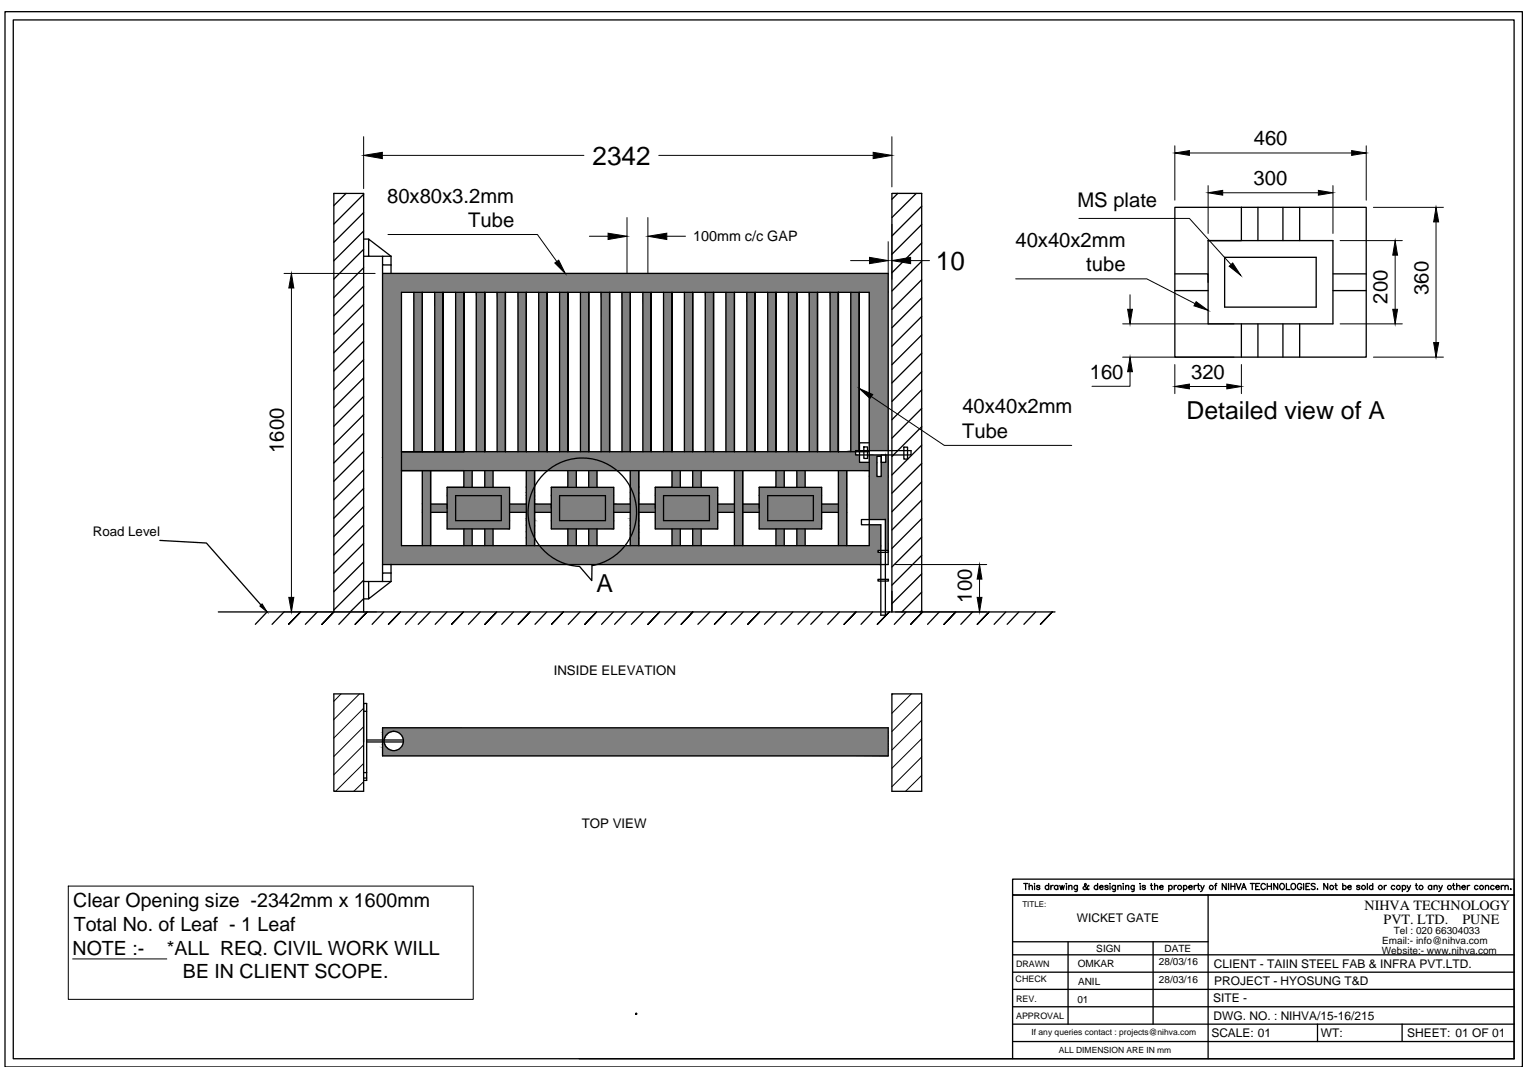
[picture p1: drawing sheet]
<svg xmlns="http://www.w3.org/2000/svg" width="297mm" height="210mm" viewBox="0 0 297 210" stroke-linecap="round" stroke-linejoin="round" font-family="sans-serif">
<!-- layer: 0 -->
<g fill="none" stroke="#000" stroke-width=".25">
<path d="M1 2.3h295.3v205.5h-295.3zM2.6 3.9h292.1v202.2h-292.1zM67.4 37.7l-2.4 2.3M70.8 37.8l-5.8 5.8M174.8 37.7l-1.2 1.1M178.4 37.7l-4.8 4.7M70.8 41.4l-5.8 5.8M70.8 45l-5.8 5.8M70.8 48.5l-5.8 5.8M70.8 52.1l-5.8 5.8M70.8 55.7l-5.8 5.8M70.8 59.3l-5.8 5.8"/>
<path d="M70.8 46.6h1M70.8 49.9h1M74.5 49.9h-2.7v-3.3l4.3 3.3M74.5 53.2h98.4v56.7h-98.4M74.5 51.6v60M76.1 49.9h-1.6v1.7h1.6M76.1 49.9v3.3M78.1 56.9h91.1v49.3h-91.1zM80.6 56.9v31.1M82.2 56.9v31.1M84.6 56.9v31.1M86.2 56.9v31.1v-31.1"/>
<path d="M88.7 56.9v31.1M90.3 56.9v31.1v-31.1M92.7 56.9v31.1M94.4 56.9v31.1v-31.1M96.8 56.9v31.1M98.4 56.9v31.1v-31.1M100.8 56.9v31.1M102.4 56.9v31.1M104.9 56.9v31.1M106.5 56.9v31.1v-31.1M108.9 56.9v31.1M110.5 56.9v31.1v-31.1"/>
<path d="M113 56.9v31.1M114.6 56.9v31.1v-31.1M117 56.9v31.1M118.7 56.9v31.1v-31.1M121.1 56.9v31.1M122.7 56.9v31.1M125.1 56.9v31.1M126.7 56.9v31.1v-31.1M129.2 56.9v31.1M130.8 56.9v31.1v-31.1M133.2 56.9v31.1M134.8 56.9v31.1v-31.1"/>
<path d="M137.3 56.9v31.1M138.9 56.9v31.1v-31.1M141.3 56.9v31.1M143 56.9v31.1M145.4 56.9v31.1M147 56.9v31.1v-31.1M149.4 56.9v31.1M151 56.9v31.1v-31.1M153.5 56.9v31.1M155.1 56.9v31.1v-31.1M157.5 56.9v31.1M159.1 56.9v31.1v-31.1"/>
<path d="M161.6 56.9v31.1M163.2 56.9v31.1v-31.1M163.2 56.9v31.1M165.6 56.9v31.1M167.3 56.9v31.1v-31.1M179.4 40.2l-5.8 5.8M179.4 43.7l-5.8 5.8M179.4 47.3l-5.8 5.8M179.4 50.9l-5.8 5.8M179.4 54.5l-5.8 5.8M179.4 58l-5.8 5.8M228.7 53.3h6.5v1.7"/>
<path d="M228.7 40.4h37.2v29.1h-37.2zM228.7 56.6h6.5M235.2 46.8h24.3v16.3h-24.3zM238.4 50.1h17.8v9.7h-17.8zM241.6 40.4v6.4h-6.4M244.9 40.4v6.4M249.7 40.4v6.4M253 40.4v6.4M259.5 56.6h6.4M259.5 53.3h6.4M70.8 62.9l-5.8 5.8M70.8 66.4l-5.8 5.8"/>
<path d="M70.8 70l-5.8 5.8M70.8 73.6l-5.8 5.8M70.8 77.2l-5.8 5.8M179.4 61.6l-5.8 5.8M179.4 65.2l-5.8 5.8M179.4 68.8l-5.8 5.8M179.4 72.4l-5.8 5.8M179.4 75.9l-5.8 5.8M179.4 79.5l-5.8 5.8M241.6 63.1v6.4M244.9 63.1v6.4M249.7 63.1v6.4"/>
<path d="M253 63.1v6.4M70.8 80.8l-5.8 5.8M70.8 84.4l-5.8 5.8M70.8 87.9l-5.8 5.8M70.8 91.5l-5.8 5.8M70.8 95.1l-5.8 5.8M70.8 98.7l-5.8 5.8M78.1 91.6h91.1M82.2 91.6v14.6M83.8 98.2h3.2v.8M83.8 91.6v14.6M83.8 99.8h3.2"/>
<path d="M87 94.9h12.2v8.1h-12.2zM88.7 96.5h8.9v4.9h-8.9zM90.3 91.6v3.3h-3.3M90.3 88h-12.2h91.1M91.9 91.6v3.3M94.4 91.6v3.3M96 91.6v3.3M99.2 99.8h3.2M99.2 98.2h3.2M102.4 91.6v14.6M104.1 98.2h3.2v.8M104.1 91.6v14.6"/>
<path d="M104.1 99.8h3.2M107.3 94.9h12.2v8.1h-12.2zM108.9 96.5h9v4.9h-9zM110.5 91.6v3.3h-3.2M112.2 91.6v3.3M114.6 91.6v3.3M116.2 91.6v3.3M119.5 99.8h3.2M119.5 98.2h3.2M122.7 91.6v14.6M124.3 98.2h3.3v.8M124.3 91.6v14.6"/>
<path d="M124.3 99.8h3.3M127.6 94.9h12.1v8.1h-12.1zM129.2 96.5h8.9v4.9h-8.9zM130.8 91.6v3.3h-3.2M132.4 91.6v3.3M134.8 91.6v3.3M136.5 91.6v3.3M139.7 99.8h3.3M139.7 98.2h3.3M143 91.6v14.6M144.6 98.2h3.2v.8M144.6 91.6v14.6"/>
<path d="M144.6 99.8h3.2M147.8 94.9h12.1v8.1h-12.1zM149.4 96.5h8.9v4.9h-8.9zM151 91.6v3.3h-3.2M152.7 91.6v3.3M155.1 91.6v3.3M156.7 91.6v3.3M159.9 99.8h3.3M159.9 98.2h3.3M163.2 91.6v14.6M164.8 91.6v14.6M166.5 87.7h10.8v.9h-10.8z"/>
<path d="M168.1 87h.8v2.3h-.8zM169.2 86.2h-1.9v3.8h1.9M171.5 88.6v4.2h-.8v-4h.8v1.2h.9v-1.4h-.8M175.9 87.1h.8v2.3h-.8zM179.4 83.1l-5.8 5.8M179.4 86.7l-5.8 5.8M179.4 90.2l-5.8 5.8M179.4 93.8l-5.8 5.8M179.4 97.4l-5.8 5.8M31.1 105.2l9.1 .5 10.6 12.1M42.5 119.2h162.9M52 119.2l-2.3 2.4"/>
<path d="M55.3 119.2l-2.3 2.4M61.8 119.2l-2.4 2.4M65 119.2v-81.5h5.8v81.5M68.2 119.2l-2.2 2.4M70.8 102.3l-5.8 5.8M70.8 105.8l-5.8 5.8M70.8 109.4l-5.8 5.8M70.8 113l-5.8 5.8M70.8 116.6l-2.6 2.6M70.8 116.6h1M70.8 113.2h1M74.5 113.2h-2.7v3.4l4.3-3.4"/>
<path d="M74.7 119.2l-2.3 2.4M76.1 111.6h-1.6v1.6h1.6M76.1 109.9v3.3M81.2 119.2l-2.3 2.4M83.7 119.2l-2.3 2.4M87 119.2l-2.3 2.4M90.3 103v3.2M91.9 103v3.2M93.5 119.2l-2.3 2.4M94.4 103v3.2M96 103v3.2M99.9 119.2l-2.2 2.4"/>
<path d="M106.4 119.2l-2.3 2.4M110.5 103v3.2M112.2 103v3.2M112.9 119.2l-2.3 2.4M114.6 103v3.2M115.2 110.1a10.6 10.6 0 0 0 6.7-16.5 10.6 10.6 0 0 0-17.8 1.1 10.6 10.6 0 0 0 8.7 15.6M115.2 110.2v2.9l-2.4-2.8M116.2 103v3.2M119.4 119.2l-2.3 2.4M121.9 119.2l-2.3 2.4M125.2 119.2l-2.3 2.4M130.8 103v3.2"/>
<path d="M131.7 119.2l-2.3 2.4M132.4 103v3.2M134.8 103v3.2M136.5 103v3.2M138.2 119.2l-2.4 2.4M144.7 119.2l-2.4 2.4M151 103v3.2M151.1 119.2l-2.3 2.4M152.7 103v3.2M154.3 119.2l-2.3 2.4M155.1 103v3.2M156.7 103v3.2"/>
<path d="M157.6 119.2l-2.3 2.4M160.1 119.2l-2.3 2.4M163.4 119.2l-2.3 2.4M169.9 119.2l-2.3 2.4M172.3 101.1v18.7h-.8v-17.6h-3.8v-1h4.6M172.9 107.2h-2v.4h2v-.4M172.9 112.8h-2v.3h2v-.3M173.6 115.1v4.1v-81.5h5.8v81.5M176.4 119.2l-2.3 2.4M179.4 101l-5.8 5.8M179.4 104.6l-5.8 5.8M179.4 108.1l-5.8 5.8"/>
<path d="M179.4 111.7l-5.8 5.8M179.4 115.3l-3.8 3.9M179.4 118.9l-.2 .3M182.8 119.2l-2.2 2.4M189.3 119.2l-2.3 2.4M195.8 119.2l-2.3 2.4M198.3 119.2l-2.3 2.4M201.6 119.2l-2.3 2.4M56.2 121.6l2.3-2.4-2.3 2.4M62.7 121.6l2.3-2.4-2.3 2.4M65 135.1h5.8v19h-5.8zM69.1 121.6l2.4-2.4-2.4 2.4"/>
<path d="M70.8 138.5h.6M75.6 121.6l2.3-2.4-2.3 2.4M87.9 121.6l2.3-2.4-2.3 2.4M94.4 121.6l2.3-2.4-2.3 2.4M100.9 121.6l2.3-2.4-2.3 2.4M107.4 121.6l2.2-2.4-2.2 2.4M113.8 121.6l2.3-2.4-2.3 2.4M126.1 121.6l2.3-2.4-2.3 2.4M132.6 121.6l2.3-2.4-2.3 2.4M139.1 121.6l2.3-2.4-2.3 2.4M145.5 121.6l2.4-2.4-2.4 2.4M164.3 121.6l2.3-2.4-2.3 2.4"/>
<path d="M170.8 121.6l2.3-2.4-2.3 2.4M173.6 135.1h5.8v19h-5.8zM177.2 121.6l2.4-2.4-2.3 2.4M183.7 121.6l2.4-2.4-2.3 2.4M190.2 121.6l2.3-2.4-2.3 2.4M202.5 121.6l2.3-2.4-2.3 2.4M70.8 144.5v-7.5h.6v15h-.6M70.8 151.5h.6M70.8 150.4h.6M71.4 144.1h7.1M71.4 144.5h7.1M74.5 141.7h98.4v5.5h-98.4z"/>
<path d="M199.3 172h.7M199.6 172v1.2M200.3 172.6l.3-.2 .3 .1 .1 .7M200.3 172v1.2M201.3 172.1h.1M201.4 172.5v.7M202.4 172.6l-.2-.2-.4 .1v.2l.4 .1 .2 .2-.2 .2-.4-.2M204.1 172.6a.38 .38 0 0 0-.5-.1 .38 .38 0 0 0 0 .6 .38 .38 0 0 0 .5-.1M204.1 172v1.2M204.6 172.4v.8M205 172.4l-.3 .1-.1 .2M205.9 172.6a.38 .38 0 0 0-.5-.1 .38 .38 0 0 0 0 .6 .38 .38 0 0 0 .5-.1"/>
<path d="M205.9 172.4v.8M206.3 172.4l.2 .8 .3-.8 .2 .8 .2-.8M207.5 172.1h.1zM207.6 172.5v.7M208 172.6l.3-.2 .3 .1 .1 .7M208 172.4v.8M209.7 172.4v1.1l-.5 .1M209.7 172.6a.38 .38 0 0 0-.5-.1 .38 .38 0 0 0 0 .6 .38 .38 0 0 0 .5-.1M212 172.5h-.2a.63 .63 0 0 1-.9 .6v-.4l.6-.4-.2-.3-.2 .2 .1 .3 .3 .5 .3 .2 .2-.1M213.7 172.6a.38 .38 0 0 0-.6-.1 .38 .38 0 0 0 0 .6 .38 .38 0 0 0 .6-.1M213.7 172v1.2M214 172.7h.7a.34 .34 0 0 0-.3-.3 .34 .34 0 0 0-.4 .3l.3 .5 .4-.2"/>
<path d="M215.7 172.6l-.2-.2-.4 .1v.2l.4 .1 .2 .2-.2 .2-.4-.2M216 172.1h.1M216.1 172.5v.7M217.1 172.4v1.1l-.5 .1M217.1 172.6a.38 .38 0 0 0-.5-.1 .38 .38 0 0 0 0 .6 .38 .38 0 0 0 .5-.1M217.6 172.6l.3-.2 .2 .1 .1 .7M217.6 172.4v.8M218.6 172.1h.1M218.7 172.5v.7M219.1 172.6l.3-.2 .3 .1v.7M219.1 172.4v.8M220.8 172.4l-.1 1.1-.4 .1"/>
<path d="M220.8 172.6a.36 .36 0 0 0-.6-.1 .36 .36 0 0 0 0 .6 .36 .36 0 0 0 .6-.1M221.9 172.1h.1zM222 172.5v.7M223 172.6l-.3-.2-.3 .1v.2l.4 .1 .2 .2-.3 .2-.4-.2M223.9 172.4h.4M224.1 172v1l.1 .1 .2 .1M224.7 172.6l.3-.2 .3 .1v.7M224.7 172v1.2M225.7 172.7h.7a.34 .34 0 0 0-.3-.3 .34 .34 0 0 0-.4 .3l.3 .5 .4-.2M227.5 172.6a.38 .38 0 0 1 .6-.1 .38 .38 0 0 1 0 .6 .38 .38 0 0 1-.6-.1M227.5 172.4v1.2M228.6 172.4v.8"/>
<path d="M229 172.4l-.3 .1-.1 .2M230.4 172.6a.38 .38 0 0 1 .5-.1 .38 .38 0 0 1 0 .6 .38 .38 0 0 1-.5-.1M230.4 172.4v1.2M231.4 172.7h.7a.39 .39 0 0 0-.5-.3 .39 .39 0 0 0-.3 .4 .39 .39 0 0 0 .3 .4l.5-.2M232.5 172.4v.8M232.9 172.4l-.3 .1-.1 .2M233.1 172.4h.4M233.3 172v1l.2 .2M233.7 172.4l.4 .8 .3-.8M234.1 173.2l-.4 .4M235.2 174.3v31.8M236.4 172.4h.4"/>
<path d="M236.9 172l-.3 .1v.1v1M238.7 172v1.2l-.8-1.2v1.2M239.1 172v1.2M239.6 172v1.2M239.6 172.6h.8M240.4 172v1.2M240.7 172l.4 1.2 .5-1.2M241.7 173.2l.4-1.2 .5 1.2M241.9 172.8h.5M243.4 172h.8M243.8 172v1.2M244.4 172.6h.5"/>
<path d="M245.2 172h-.8v1.2h.8M246.3 172.3a.44 .44 0 0 0-.5-.3 .44 .44 0 0 0-.4 .5v.2a.43 .43 0 0 0 .4 .5 .43 .43 0 0 0 .5-.3M246.7 172.6h.8M246.7 172v1.2M247.5 172v1.2M248.7 172v1.2l-.8-1.2v1.2M249.2 172.2l.1-.1a.55 .55 0 0 1 .7 .5 .55 .55 0 0 1-.7 .5l-.2-.4zM250.4 172v1.2h.7M251.5 172.1l.1-.1a.56 .56 0 0 1 .6 .7 .56 .56 0 0 1-.7 .4l-.2-.4v-.4zM253.4 172.3a.44 .44 0 0 0-.5-.3 .44 .44 0 0 0-.4 .5v.2a.43 .43 0 0 0 .4 .5 .43 .43 0 0 0 .5-.5h-.3M253.7 172v1.2M254.2 172.6h.5"/>
<path d="M254.9 172h-.7v1.2h.7M256 172.2l-.3-.2-.5 .2 .1 .2 .5 .2 .2 .3v.1l-.3 .2-.5-.2M256.5 173.1h.1M258.4 172v1.2l-.7-1.2v1.2M259.8 172.4h.5M260 172v1l.3 .2M261.4 172.6a.38 .38 0 0 1 .5-.1 .38 .38 0 0 1 0 .6 .38 .38 0 0 1-.5-.1M261.4 172v1.2M262.3 172.7h.7a.34 .34 0 0 0-.3-.3 .34 .34 0 0 0-.4 .3l.3 .5 .4-.2M264.7 172.6l-.2-.2-.4 .1v.2l.4 .1 .2 .2-.2 .2-.4-.2M266.1 172v1.2M267.2 172.6a.38 .38 0 0 0-.6-.1 .38 .38 0 0 0 0 .6 .38 .38 0 0 0 .6-.1"/>
<path d="M267.2 172v1.2M269.5 172.4v.8M269.9 172.4l-.3 .1-.1 .2M271.5 172.6a.38 .38 0 0 0-.6-.1 .38 .38 0 0 0 0 .6 .38 .38 0 0 0 .6-.1M273 172.6a.38 .38 0 0 1 .5-.1 .38 .38 0 0 1 0 .6 .38 .38 0 0 1-.5-.1M273 172.4v1.2M273.9 172.4l.3 .8 .4-.8M274.2 173.2l-.3 .4M275.5 172.4h.4M275.7 172v1l.3 .2M278.7 172.6a.38 .38 0 0 0-.6-.1 .38 .38 0 0 0 0 .6 .38 .38 0 0 0 .6-.1M278.7 172.4v.8"/>
<path d="M279.1 172.6l.3-.2 .3 .1v.7M279.1 172.4v.8M280.1 172.4l.3 .8 .4-.8M280.4 173.2l-.4 .4M282.7 172.4h.5M282.9 172v1l.3 .2M283.5 172.6l.3-.2 .3 .1 .1 .7M283.5 172v1.2M284.6 172.7h.6a.39 .39 0 0 0-.4-.3 .39 .39 0 0 0-.3 .4 .39 .39 0 0 0 .4 .4l.3-.2M285.6 172.4v.8M286.1 172.4l-.3 .1-.2 .2M287.7 172.6a.38 .38 0 0 0-.6-.1 .38 .38 0 0 0 0 .6 .38 .38 0 0 0 .6-.1"/>
<path d="M289.1 172.6l.3-.2 .3 .1 .1 .7M289.1 172.4v.8M290.8 172.6a.38 .38 0 0 0-.5-.1 .38 .38 0 0 0 0 .6 .38 .38 0 0 0 .5-.1M291.2 172.7h.6a.39 .39 0 0 0-.4-.3 .39 .39 0 0 0-.3 .4 .39 .39 0 0 0 .3 .4l.4-.2M292.2 172.4v.8M292.7 172.4l-.3 .1-.2 .2M292.9 172.6l.3-.2 .3 .1 .1 .7M292.9 172.4v.8M294 173.1h.1zM197.1 196h97.6M197.1 192.6h97.6M197.1 189.3h97.6"/>
<path d="M197.1 185.9h97.6M197.1 183.4h38.1M197.1 199.4h97.6M207.9 183.4v16M224.5 183.4v16M256.5 199.4v3.4M272.9 199.4v3.4M112.7 206.1h182M197.1 206.1v-31.8h97.6h-97.6v-3.1h97.6v34.9M197.1 202.8h97.6"/>
<circle cx="76.6" cy="144.3" r="1.88"/>
<circle cx="229.6" cy="172.8" r=".39"/>
<circle cx="235.8" cy="172.8" r=".4"/>
<circle cx="259.2" cy="172.8" r=".39"/>
<circle cx="265.4" cy="172.8" r=".4"/>
<circle cx="268.7" cy="172.8" r=".39"/>
<circle cx="272.2" cy="172.8" r=".39"/>
<circle cx="276.6" cy="172.8" r=".39"/>
<circle cx="282.1" cy="172.8" r=".4"/>
<circle cx="288.4" cy="172.8" r=".39"/>
</g>
<g fill="none" stroke="#000" stroke-width=".19">
<path d="M70.8 26.6v10.1M74.4 30.3h39.3M128.2 30.3h41.8M173.6 26.6v9.8M173.6 37.7h5.8M228.7 28.4v10.6M231.5 29.8h31.6M235.2 36.1v9.4M238 37.5h18.6M259.5 36.1v9.4M265.9 28.4v10.6M55.3 53.2h17.7"/>
<path d="M56.7 56.1v60.2M75.5 45.7h29.1l3.8 5.2M114.7 46h3.7M122 42.4v13.3M126.1 42.4v13.3M129.8 46h3.6M165.6 50.7h3.6M172.9 47.1v6.1M173.6 43.7v10.7M177.2 50.7h3.7M197.7 54.3h25.5l9.4 4.8M210 42.5h21.5l8.1 9"/>
<path d="M220 57.4v2.8M260.9 46.8h12.1M267.3 40.4h13.7M271.6 49.7v10.5M279.5 43.2v23.5M169.6 77.2l14.2 9.5h24.8M218.5 63.1h21.7M218.5 69.5h21.7M220 72.4v2.8h-7.4M228.7 71v5.7M231.5 75.3h7.3M241.6 71v5.7"/>
<path d="M260.9 63.1h12.1M267.3 69.5h13.7M55.3 119.2h18M174.3 119.2h17.8M174.3 109.9h17.8M190.7 112.8v3.5M66.4 135.1l-1.4 1.5M70 135.1l-5 5M70.8 137.9l-5.8 5.8M173.8 135.1l-.2 .2M177.4 135.1l-3.8 3.8M179.4 136.6l-5.8 5.8"/>
<path d="M70.8 141.5l-5.8 5.8M70.8 145.1l-5.8 5.8M70.8 148.7l-5.5 5.4M70.8 152.2l-1.9 1.9M179.4 140.2l-5.8 5.8M179.4 143.8l-5.8 5.8M179.4 147.4l-5.8 5.8M179.4 151l-3.1 3.1M13.3 172.5h78.8v22.1h-78.8zM14.1 186.7h18.4"/>
</g>
<g fill="#000" stroke="#000" stroke-width=".19">
<path d="M70.8 30.3l3.6-.6v1.2zM170 29.7l3.6 .6-3.6 .6zM228.7 29.8l2.8-.5v1zM235.2 37.5l2.8-.4v.9zM256.6 37.1l2.9 .4-2.9 .5zM263.1 29.3l2.8 .5-2.8 .5zM56.7 53.2l.5 2.9h-1zM108 51.2l.8-.5 1.2 2.5zM118.4 45.4l3.6 .6-3.6 .6zM126.1 46l3.7-.6v1.2zM169.2 50.1l3.7 .6-3.7 .6zM173.6 50.7l3.6-.6v1.2z"/>
<path d="M232.8 58.7l2.4 1.7-2.8-.9zM239.3 51.8l.6-.6 1.6 2.4zM271.6 46.8l.4 2.9h-.9zM279.5 40.4l.5 2.8h-.9zM167.3 75.6l2.6 1.2-.6 .8zM219.5 60.2h.9l-.4 2.9zM220 69.5l.4 2.9h-.9zM228.7 75.3l2.8-.5v.9zM238.8 74.8l2.8 .5-2.8 .4zM271.1 60.2h.9l-.4 2.9zM279.1 66.7h.9l-.5 2.8zM50.6 118l.4-.4 1 1.6z"/>
<path d="M56.2 116.3h1l-.5 2.9zM190.7 109.9l.4 2.9h-.9zM190.2 116.3h.9l-.4 2.9z"/>
</g>
<g fill="#808080" stroke="#808080" stroke-width=".19">
<path d="M122.7 94.8l.1 .1z"/>
<path d="M112.1 89.3h2.5z"/>
<path d="M74.5 141.7v.7h98.4zM74.5 141.7h98.4v.7z"/>
<path d="M74.5 142.4l1.7 .1zM74.5 142.4h2.3z"/>
<path d="M76.8 142.4l96.1 .1zM76.8 142.4l96.1 .1z"/>
<path d="M74.5 142.5v.2h1.2zM74.5 142.5h1.7l-.5 .2z"/>
<path d="M77.3 142.5l.5 .3h95.1zM77.3 142.5h95.6v.3z"/>
<path d="M74.5 142.7v.4h.8zM74.5 142.7h1.2l-.4 .4z"/>
<path d="M77.8 142.8l.4 .4h94.7zM77.8 142.8h95.1v.4z"/>
<path d="M74.5 143.1v.4h.5zM74.5 143.1h.8l-.3 .4z"/>
<path d="M78.2 143.2l.2 .5h94.5zM78.2 143.2h94.7v.5z"/>
<path d="M74.5 143.5v.6h.3zM74.5 143.5h.5l-.2 .6z"/>
<path d="M78.4 143.7l.1 .6h94.4zM78.4 143.7h94.5v.6z"/>
<path d="M78.5 144.3l-.1 .6h94.5zM78.5 144.3h94.4v.6z"/>
<path d="M74.5 144.5v.5h.5zM74.5 144.5h.3l.2 .5z"/>
<path d="M78.4 144.9l-.2 .5h94.7zM78.4 144.9h94.5v.5z"/>
<path d="M74.5 145v.5h.8zM74.5 145h.5l.3 .5z"/>
<path d="M78.2 145.4l-.4 .4h95.1zM78.2 145.4h94.7v.4z"/>
<path d="M74.5 145.5v.4h1.2zM74.5 145.5h.8l.4 .4z"/>
<path d="M77.3 146h95.6l-95.1-.2zM77.8 145.8h95.1v.2z"/>
<path d="M74.5 145.9v.2h1.7zM74.5 145.9h1.2l.5 .2z"/>
<path d="M76.8 146.2h96.1l-95.6-.2zM77.3 146h95.6v.2z"/>
<path d="M74.5 146.1l2.3 .1zM74.5 146.1l2.3 .1z"/>
<path d="M74.5 146.2v1h98.4zM74.5 146.2h98.4v1z"/>
<path d="M74.5 53.2v3.7h98.4zM74.5 53.2h98.4v3.7z"/>
<path d="M169.2 56.9v30.8h3.7zM169.2 56.9h3.7v30.8z"/>
<path d="M78.1 88v.6h88.4zM78.1 88h88.4v.6z"/>
<path d="M169.2 88.6v.2h2.3zM169.2 88.6h2.3v.2z"/>
<path d="M78.1 88.6v.2h89.2zM78.1 88.6h89.2v.2z"/>
<path d="M74.5 56.9v31.9h3.6zM74.5 56.9h3.6v31.9z"/>
<path d="M78.1 88.8v.4h89.2zM78.1 88.8h89.2v.4z"/>
<path d="M74.5 88.8v.4h3.6zM74.5 88.8h3.6v.4z"/>
<path d="M113.4 89.2l53.9 .1zM113.4 89.2l53.9 .1z"/>
<path d="M78.1 89.2l34 .1zM78.1 89.2h35.3z"/>
<path d="M114.6 89.3l1.2 .2h51.5zM114.6 89.3h52.7v.2z"/>
<path d="M78.1 89.3v.2h32.9zM78.1 89.3h34l-1.1 .2z"/>
<path d="M115.8 89.5l1.2 .3h50.3zM115.8 89.5h51.5v.3z"/>
<path d="M78.1 89.5v.3h31.7zM78.1 89.5h32.9l-1.2 .3z"/>
<path d="M172.4 88.6v1.4h.5zM172.4 88.6h.5v1.4z"/>
<path d="M169.2 88.8v1.2h1.5zM169.2 88.8h1.5v1.2z"/>
<path d="M117 89.8l.5 .2h49.8zM117 89.8h50.3v.2z"/>
<path d="M169.2 90v.3h1.5zM169.2 90h1.5v.3z"/>
<path d="M117.5 90l.6 .3h51.1zM117.5 90h51.7v.3z"/>
<path d="M78.1 89.8v.5h30.5zM78.1 89.8h31.7l-1.2 .5z"/>
<path d="M118.1 90.3l1.1 .6h50zM118.1 90.3h51.1v.6z"/>
<path d="M78.1 90.3v.6h29.5zM78.1 90.3h30.5l-1 .6z"/>
<path d="M119.2 90.9l1 .7h49zM119.2 90.9h50v.7z"/>
<path d="M78.1 90.9v.7h28.5zM78.1 90.9h29.5l-1 .7z"/>
<path d="M74.5 89.2v2.4h3.6zM74.5 89.2h3.6v2.4z"/>
<path d="M171.5 90v2.8h1.4zM171.5 90h1.4v2.8z"/>
<path d="M169.2 90.3v2.5h1.5zM169.2 90.3h1.5v2.5z"/>
<path d="M169.2 92.8v8.4h3.7zM169.2 92.8h3.7v8.4z"/>
<path d="M169.2 102.2v4h2.3zM169.2 102.2h2.3v4z"/>
<path d="M74.5 91.6v14.6h3.6zM74.5 91.6h3.6v14.6z"/>
<path d="M172.3 101.2v6h.6zM172.3 101.2h.6v6z"/>
<path d="M121.8 106.2l-.9 1h50.6zM121.8 106.2h49.7v1z"/>
<path d="M105 106.2l.9 1h15zM105 106.2h16.8l-.9 1z"/>
<path d="M74.5 106.2v1h31.4zM74.5 106.2h30.5l.9 1z"/>
<path d="M120.9 107.2h50zM120.9 107.2h50z"/>
<path d="M105.9 107.2h15zM105.9 107.2h15z"/>
<path d="M74.5 107.2h31.4zM74.5 107.2h31.4z"/>
<path d="M120.5 107.6h50.4l-50-.4zM120.9 107.2h50v.4z"/>
<path d="M119.8 108.1h51.7l-51-.5zM120.5 107.6h51v.5z"/>
<path d="M105.9 107.2l1 .9h12.9zM105.9 107.2h15l-1.1 .9z"/>
<path d="M74.5 107.2v.9h32.4zM74.5 107.2h31.4l1 .9z"/>
<path d="M118.7 108.9h52.8l-51.7-.8zM119.8 108.1h51.7v.8z"/>
<path d="M106.9 108.1l1.1 .8h10.7zM106.9 108.1h12.9l-1.1 .8z"/>
<path d="M74.5 108.1v.8h33.5zM74.5 108.1h32.4l1.1 .8z"/>
<path d="M117.6 109.5h53.9l-52.8-.6zM118.7 108.9h52.8v.6z"/>
<path d="M108 108.9l1.2 .6h8.4zM108 108.9h10.7l-1.1 .6z"/>
<path d="M74.5 108.9v.6h34.7zM74.5 108.9h33.5l1.2 .6z"/>
<path d="M116.3 109.9h55.2l-53.9-.4zM117.6 109.5h53.9v.4z"/>
<path d="M109.2 109.5l1.3 .4h5.8zM109.2 109.5h8.4l-1.3 .4z"/>
<path d="M74.5 109.5v.4h36zM74.5 109.5h34.7l1.3 .4z"/>
<path d="M165.6 56.9v30.8h1.7zM165.6 56.9h1.7v30.8z"/>
<path d="M165.6 87.7v.3h.9zM165.6 87.7h.9v.3z"/>
<path d="M161.6 56.9v31.1h1.6zM161.6 56.9h1.6v31.1z"/>
<path d="M157.5 56.9v31.1h1.6zM157.5 56.9h1.6v31.1z"/>
<path d="M153.5 56.9v31.1h1.6zM153.5 56.9h1.6v31.1z"/>
<path d="M149.4 56.9v31.1h1.6zM149.4 56.9h1.6v31.1z"/>
<path d="M145.4 56.9v31.1h1.6zM145.4 56.9h1.6v31.1z"/>
<path d="M141.3 56.9v31.1h1.7zM141.3 56.9h1.7v31.1z"/>
<path d="M137.3 56.9v31.1h1.6zM137.3 56.9h1.6v31.1z"/>
<path d="M133.2 56.9v31.1h1.6zM133.2 56.9h1.6v31.1z"/>
<path d="M129.2 56.9v31.1h1.6zM129.2 56.9h1.6v31.1z"/>
<path d="M125.1 56.9v31.1h1.6zM125.1 56.9h1.6v31.1z"/>
<path d="M121.1 56.9v31.1h1.6zM121.1 56.9h1.6v31.1z"/>
<path d="M117 56.9v31.1h1.7zM117 56.9h1.7v31.1z"/>
<path d="M113 56.9v31.1h1.6zM113 56.9h1.6v31.1z"/>
<path d="M108.9 56.9v31.1h1.6zM108.9 56.9h1.6v31.1z"/>
<path d="M104.9 56.9v31.1h1.6zM104.9 56.9h1.6v31.1z"/>
<path d="M100.8 56.9v31.1h1.6zM100.8 56.9h1.6v31.1z"/>
<path d="M96.8 56.9v31.1h1.6zM96.8 56.9h1.6v31.1z"/>
<path d="M92.7 56.9v31.1h1.7zM92.7 56.9h1.7v31.1z"/>
<path d="M88.7 56.9v31.1h1.6zM88.7 56.9h1.6v31.1z"/>
<path d="M84.6 56.9v31.1h1.6zM84.6 56.9h1.6v31.1z"/>
<path d="M80.6 56.9v31.1h1.6zM80.6 56.9h1.6v31.1z"/>
<path d="M94.4 91.6v3.3h1.6zM94.4 91.6h1.6v3.3z"/>
<path d="M90.3 91.6v3.3h1.6zM90.3 91.6h1.6v3.3z"/>
<path d="M87 94.9v1.6h12.2zM87 94.9h12.2v1.6z"/>
<path d="M97.6 96.5v1.7h1.6zM97.6 96.5h1.6v1.7z"/>
<path d="M82.2 91.6v6.6h1.6zM82.2 91.6h1.6v6.6z"/>
<path d="M99.2 98.2v1.6h3.2zM99.2 98.2h3.2v1.6z"/>
<path d="M97.6 98.2v1.6h1.6zM97.6 98.2h1.6v1.6z"/>
<path d="M83.8 98.2v1.6h3.2zM83.8 98.2h3.2v1.6z"/>
<path d="M82.2 98.2v1.6h1.6zM82.2 98.2h1.6v1.6z"/>
<path d="M97.6 99.8v1.6h1.6zM97.6 99.8h1.6v1.6z"/>
<path d="M87 96.5v4.9h1.7zM87 96.5h1.7v4.9z"/>
<path d="M87 101.4v1.6h12.2zM87 101.4h12.2v1.6z"/>
<path d="M94.4 103v3.2h1.6zM94.4 103h1.6v3.2z"/>
<path d="M90.3 103v3.2h1.6zM90.3 103h1.6v3.2z"/>
<path d="M82.2 99.8v6.4h1.6zM82.2 99.8h1.6v6.4z"/>
<path d="M102.4 91.6v3.2h1.7zM102.4 91.6h1.7v3.2z"/>
<path d="M122.7 91.6v3.2h1.6zM122.7 91.6h1.6v3.2z"/>
<path d="M122.7 94.8l.1 .1h1.5zM122.7 94.8h1.6v.1z"/>
<path d="M114.6 91.6v3.3h1.6zM114.6 91.6h1.6v3.3z"/>
<path d="M110.5 91.6v3.3h1.7zM110.5 91.6h1.7v3.3z"/>
<path d="M104.1 94.8l-.1 .1zM104.1 94.8v.1z"/>
<path d="M102.4 94.8v.1h1.6zM102.4 94.8h1.7l-.1 .1z"/>
<path d="M122.8 94.9l.4 1.1h1.1zM122.8 94.9h1.5v1.1z"/>
<path d="M122.7 94.9v1.1h.5zM122.7 94.9l.5 1.1z"/>
<path d="M104 94.9l-.5 1.1h.6zM104 94.9l.1 1.1z"/>
<path d="M102.4 94.9v1.1h1.1zM102.4 94.9h1.6l-.5 1.1z"/>
<path d="M107.3 94.9v1.6h12.2zM107.3 94.9h12.2v1.6z"/>
<path d="M103.5 96l-.2 .5h.8zM103.5 96h.6v.5z"/>
<path d="M102.4 96v.5h.9zM102.4 96h1.1l-.2 .5z"/>
<path d="M123.2 96l.4 1.2h.7zM123.2 96h1.1v1.2z"/>
<path d="M122.7 96v1.2h.9zM122.7 96h.5l.4 1.2z"/>
<path d="M103.3 96.5l-.2 .7h1zM103.3 96.5h.8v.7z"/>
<path d="M102.4 96.5v.7h.7zM102.4 96.5h.9l-.2 .7z"/>
<path d="M122.7 97.2v1h1.1zM122.7 97.2h.9l.2 1z"/>
<path d="M117.9 96.5v1.7h1.6zM117.9 96.5h1.6v1.7z"/>
<path d="M107.3 96.5v1.7h1.6zM107.3 96.5h1.6v1.7z"/>
<path d="M103.1 97.2l-.1 1h1.1zM103.1 97.2h1v1z"/>
<path d="M102.4 97.2v1h.6zM102.4 97.2h.7l-.1 1z"/>
<path d="M123.6 97.2l.3 1.3h.4zM123.6 97.2h.7v1.3z"/>
<path d="M122.7 98.2v.3h1.2zM122.7 98.2h1.1l.1 .3z"/>
<path d="M119.5 98.2v.3h3.2zM119.5 98.2h3.2v.3z"/>
<path d="M117.9 98.2v.3h1.6zM117.9 98.2h1.6v.3z"/>
<path d="M107.3 98.2v.3h1.6zM107.3 98.2h1.6v.3z"/>
<path d="M104.1 98.2v.3h3.2zM104.1 98.2h3.2v.3z"/>
<path d="M103 98.2l-.1 .3h1.2zM103 98.2h1.1v.3z"/>
<path d="M102.4 98.2v.3h.5zM102.4 98.2h.6l-.1 .3z"/>
<path d="M123.9 98.5l.1 1.3h.3zM123.9 98.5h.4v1.3z"/>
<path d="M122.7 98.5v1.3h1.3zM122.7 98.5h1.2l.1 1.3z"/>
<path d="M119.5 98.5v1.3h3.2zM119.5 98.5h3.2v1.3z"/>
<path d="M107.3 98.5v1.3h1.6zM107.3 98.5h1.6v1.3z"/>
<path d="M104.1 98.5v1.3h3.2zM104.1 98.5h3.2v1.3z"/>
<path d="M102.9 98.5l-.1 1.3h1.3zM102.9 98.5h1.2v1.3z"/>
<path d="M102.4 98.5v1.3h.4zM102.4 98.5h.5l-.1 1.3z"/>
<path d="M124 99.8l-.1 1.2h.4zM124 99.8h.3v1.2z"/>
<path d="M122.7 99.8v1.2h1.2zM122.7 99.8h1.3l-.1 1.2z"/>
<path d="M102.8 99.8l.1 1.2h1.2zM102.8 99.8h1.3v1.2z"/>
<path d="M102.4 99.8v1.2h.5zM102.4 99.8h.4l.1 1.2z"/>
<path d="M123.9 101l-.1 .4h.5zM123.9 101h.4v.4z"/>
<path d="M122.7 101v.4h1.1zM122.7 101h1.2l-.1 .4z"/>
<path d="M117.9 98.5v2.9h1.6zM117.9 98.5h1.6v2.9z"/>
<path d="M107.3 99.8v1.6h1.6zM107.3 99.8h1.6v1.6z"/>
<path d="M102.9 101l.1 .4h1.1zM102.9 101h1.2v.4z"/>
<path d="M102.4 101v.4h.6zM102.4 101h.5l.1 .4z"/>
<path d="M123.8 101.4l-.2 .9h.7zM123.8 101.4h.5v.9z"/>
<path d="M122.7 101.4v.9h.9zM122.7 101.4h1.1l-.2 .9z"/>
<path d="M103 101.4l.1 .9h1zM103 101.4h1.1v.9z"/>
<path d="M102.4 101.4v.9h.7zM102.4 101.4h.6l.1 .9z"/>
<path d="M123.6 102.3l-.2 .7h.9zM123.6 102.3h.7v.7z"/>
<path d="M122.7 102.3v.7h.7zM122.7 102.3h.9l-.2 .7z"/>
<path d="M107.3 101.4v1.6h12.2zM107.3 101.4h12.2v1.6z"/>
<path d="M123.4 103l-.2 .6h1.1zM123.4 103h.9v.6z"/>
<path d="M122.7 103v.6h.5zM122.7 103h.7l-.2 .6z"/>
<path d="M103.1 102.3l.4 1.3h.6zM103.1 102.3h1v1.3z"/>
<path d="M102.4 102.3v1.3h1.1zM102.4 102.3h.7l.4 1.3z"/>
<path d="M123.2 103.6l-.5 1.2h1.6zM123.2 103.6h1.1v1.2z"/>
<path d="M122.7 103.6v1.2zM122.7 103.6h.5l-.5 1.2z"/>
<path d="M103.5 103.6l.6 1.2zM103.5 103.6h.6v1.2z"/>
<path d="M102.4 103.6v1.2h1.7zM102.4 103.6h1.1l.6 1.2z"/>
<path d="M122.7 104.8v1.4h1.6zM122.7 104.8h1.6v1.4z"/>
<path d="M114.6 103v3.2h1.6zM114.6 103h1.6v3.2z"/>
<path d="M110.5 103v3.2h1.7zM110.5 103h1.7v3.2z"/>
<path d="M102.4 104.8v1.4h1.7zM102.4 104.8h1.7v1.4z"/>
<path d="M155.1 91.6v3.3h1.6zM155.1 91.6h1.6v3.3z"/>
<path d="M151 91.6v3.3h1.7zM151 91.6h1.7v3.3z"/>
<path d="M134.8 91.6v3.3h1.7zM134.8 91.6h1.7v3.3z"/>
<path d="M130.8 91.6v3.3h1.6zM130.8 91.6h1.6v3.3z"/>
<path d="M147.8 94.9v1.6h12.1zM147.8 94.9h12.1v1.6z"/>
<path d="M127.6 94.9v1.6h12.1zM127.6 94.9h12.1v1.6z"/>
<path d="M163.2 91.6v6.6h1.6zM163.2 91.6h1.6v6.6z"/>
<path d="M147.8 96.5v1.7h1.6zM147.8 96.5h1.6v1.7z"/>
<path d="M143 91.6v6.6h1.6zM143 91.6h1.6v6.6z"/>
<path d="M163.2 98.2v1.6h1.6zM163.2 98.2h1.6v1.6z"/>
<path d="M159.9 98.2v1.6h3.3zM159.9 98.2h3.3v1.6z"/>
<path d="M147.8 98.2v1.6h1.6zM147.8 98.2h1.6v1.6z"/>
<path d="M144.6 98.2v1.6h3.2zM144.6 98.2h3.2v1.6z"/>
<path d="M143 98.2v1.6h1.6zM143 98.2h1.6v1.6z"/>
<path d="M139.7 98.2v1.6h3.3zM139.7 98.2h3.3v1.6z"/>
<path d="M124.3 98.2v1.6h3.3zM124.3 98.2h3.3v1.6z"/>
<path d="M158.3 96.5v4.9h1.6zM158.3 96.5h1.6v4.9z"/>
<path d="M147.8 99.8v1.6h1.6zM147.8 99.8h1.6v1.6z"/>
<path d="M138.1 96.5v4.9h1.6zM138.1 96.5h1.6v4.9z"/>
<path d="M127.6 96.5v4.9h1.6zM127.6 96.5h1.6v4.9z"/>
<path d="M147.8 101.4v1.6h12.1zM147.8 101.4h12.1v1.6z"/>
<path d="M127.6 101.4v1.6h12.1zM127.6 101.4h12.1v1.6z"/>
<path d="M163.2 99.8v6.4h1.6zM163.2 99.8h1.6v6.4z"/>
<path d="M155.1 103v3.2h1.6zM155.1 103h1.6v3.2z"/>
<path d="M151 103v3.2h1.7zM151 103h1.7v3.2z"/>
<path d="M143 99.8v6.4h1.6zM143 99.8h1.6v6.4z"/>
<path d="M134.8 103v3.2h1.7zM134.8 103h1.7v3.2z"/>
<path d="M130.8 103v3.2h1.6zM130.8 103h1.6v3.2z"/>
<path d="M111 89.5h4.8l-3.7-.2zM112.1 89.3h2.5l1.2 .2z"/>
<path d="M109.8 89.8h7.2l-6-.3zM111 89.5h4.8l1.2 .3z"/>
<path d="M108.6 90.3h9.5l-8.3-.5zM109.8 89.8h7.2l1.1 .5z"/>
<path d="M107.6 90.9h11.6l-10.6-.6zM108.6 90.3h9.5l1.1 .6z"/>
<path d="M106.6 91.6h13.6l-12.6-.7zM107.6 90.9h11.6l1 .7z"/>
<path d="M149.4 96.5v4.9h8.9zM149.4 96.5h8.9v4.9z"/>
<path d="M129.2 96.5v4.9h8.9zM129.2 96.5h8.9v4.9z"/>
<path d="M108.9 96.5v4.9h9zM108.9 96.5h9v4.9z"/>
<path d="M88.7 96.5v4.9h8.9zM88.7 96.5h8.9v4.9z"/>
</g>
<g font-size="5.1">
<text x="115.4" y="32">2342</text>
<text x="182.2" y="52.5">10</text>
</g>
<g font-size="4.8">
<text x="231" y="81.6">Detailed view of A</text>
<text x="116.1" y="115.2">A</text>
</g>
<g font-size="3.9">
<text x="244.1" y="28.3">460</text>
<text x="75.4" y="39.5">80x80x3.2mm</text>
<text x="209.7" y="40.3">MS plate</text>
<text x="244" y="36.1">300</text>
<text x="91.1" y="44.2">Tube</text>
<text x="197.7" y="48.1">40x40x2mm</text>
<text x="211.5" y="52.9">tube</text>
<text x="270.1" y="59.1" transform="rotate(-90 270.1 59.1)">200</text>
<text x="278.1" y="57.4" transform="rotate(-90 278.1 57.4)">360</text>
<text x="212.1" y="73.7">160</text>
<text x="231.9" y="73.8">320</text>
<text x="187.3" y="80.5">40x40x2mm</text>
<text x="55.2" y="88.2" transform="rotate(-90 55.2 88.2)">1600</text>
<text x="187.3" y="85.2">Tube</text>
<text x="189.2" y="117.3" transform="rotate(-90 189.2 117.3)">100</text>
</g>
<g font-size="3.8">
<text x="14.3" y="176.7">Clear Opening size -2342mm x 1600mm</text>
<text x="14.1" y="185.9">NOTE :-</text>
<text x="14.4" y="181.3">Total No. of Leaf - 1 Leaf</text>
<text x="32.5" y="185.9">*ALL REQ. CIVIL WORK WILL</text>
<text x="35.6" y="190.5">BE IN CLIENT SCOPE.</text>
</g>
<g font-size="2.8">
<text x="134.9" y="47">100mm c/c GAP</text>
<text x="265.6" y="177.1">NIHVA TECHNOLOGY</text>
<text x="269.3" y="180">PVT. LTD.</text>
<text x="284.7" y="180">PUNE</text>
</g>
<g font-size="2.6">
<text x="18.1" y="104.5">Road Level</text>
<text x="107.8" y="131.3">INSIDE ELEVATION</text>
<text x="113.2" y="161.3">TOP VIEW</text>
</g>
<g font-size="2.3">
<text x="209.6" y="179.5">WICKET GATE</text>
<text x="236.3" y="188.5">CLIENT - TAIIN STEEL FAB &amp; INFRA PVT.LTD.</text>
<text x="236.3" y="191.8">PROJECT - HYOSUNG T&amp;D</text>
<text x="236.1" y="195.2">SITE -</text>
<text x="235.8" y="201.9">SCALE: 01</text>
<text x="236.2" y="198.5">DWG. NO. : NIHVA/15-16/215</text>
<text x="257.1" y="201.9">WT:</text>
<text x="273.9" y="201.9">SHEET: 01 OF 01</text>
</g>
<g font-size="1.9">
<text x="213.4" y="185.4">SIGN</text>
<text x="226.7" y="185.4">DATE</text>
<text x="269" y="185.7">Website:- www.nihva.com</text>
<text x="269" y="183.8">Email:- info@nihva.com</text>
<text x="271.3" y="181.9">Tel : 020 66304033</text>
<text x="209.8" y="188.4">OMKAR</text>
<text x="209.8" y="191.8">ANIL</text>
<text x="225.6" y="187.9">28/03/16</text>
<text x="225.6" y="191.3">28/03/16</text>
<text x="209.7" y="195.2">01</text>
</g>
<g font-size="1.7">
<text x="197.7" y="191.3">CHECK</text>
<text x="197.8" y="188.3">DRAWN</text>
<text x="197.8" y="195.1">REV.</text>
<text x="197.8" y="198.4">APPROVAL</text>
<text x="200.8" y="201.6">If any queries contact : projects@nihva.com</text>
<text x="206.1" y="205">ALL DIMENSION ARE IN mm</text>
</g>
<text font-size="1.6" x="199" y="176.6">TITLE:</text>
</svg>
